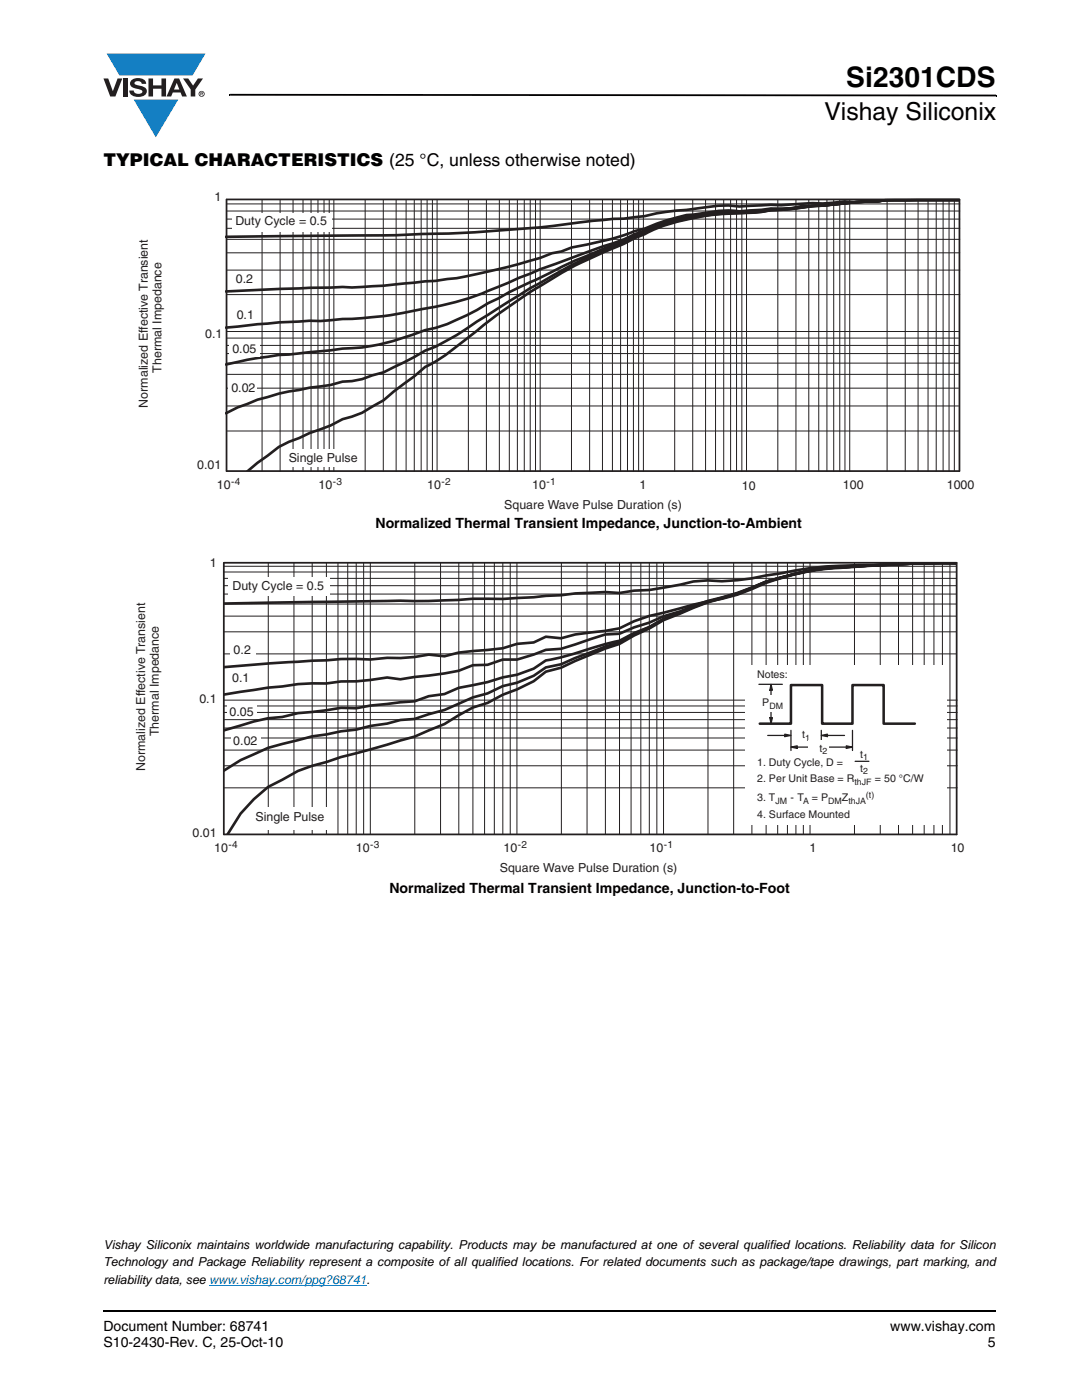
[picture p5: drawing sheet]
<svg xmlns="http://www.w3.org/2000/svg" width="216mm" height="279mm" viewBox="0 0 216 279" stroke-linecap="round" stroke-linejoin="round" font-family="sans-serif">
<path d="M20.5 261.5h.1v.4h-.1z" fill="#000"/>
<path d="M20.6 261.7h178.2" fill="none" stroke="#000" stroke-width=".36"/>
<path d="M20.6 10.7h20.4v16.7h-20.4z" fill="#fff"/>
<g fill="#147fc3">
<path d="M21.3 10.7h19.7l-2.6 4.4h-1.1h-13.5z"/>
<path d="M26.7 19.9h8.9l-4.5 7.5z"/>
</g>
<g fill="#231f20">
<path d="M20.6 15.7h1l.9 2.5 1-2.5h.9l-1.4 3.6h-1z"/>
<path d="M24.6 15.7h.9v3.6h-.9z"/>
<path d="M26.3 16a2.1 2.1 0 0 1 2.8 .3l.1 .4h-.9a.79 .79 0 0 0-.7-.5 .79 .79 0 0 0-.8 .4l.3 .3 1 .2a1.08 1.08 0 0 1 1.2 1.1 1.08 1.08 0 0 1-1.1 1.1 1.73 1.73 0 0 1-2.4-1.2h.9a.96 .96 0 0 0 .8 .6 .96 .96 0 0 0 .9-.4 1.31 1.31 0 0 0-1.2-.6 1.03 1.03 0 0 1-1.1-.6 1.03 1.03 0 0 1 .2-1.1z"/>
<path d="M29.6 15.7h.9v1.3h1.7v-1.3h.9v3.6h-.9v-1.6h-1.7v1.6h-.9z"/>
<path d="M36.5 15.7h1.1l.9 1.4 1-1.4h1l-1.5 2.2v1.4h-.9v-1.4z"/>
<path d="M35.3 16.5l.5 1.4h-1.1zM34.8 15.7l-1.6 3.6h1l.3-.8h1.5l.3 .8h1l-1.6-3.6z"/>
<path d="M39.8 18.7a.46 .46 0 0 1 .9 0 .46 .46 0 0 1-.9 0zM39.6 18.7a.6 .6 0 0 0 1.2 0 .6 .6 0 0 0-1.2 0z"/>
<path d="M40.1 18.5h.2v.2h-.2zM40 18.4v.7h.1v-.3l.4 .3-.2-.3 .2-.2-.1-.2z"/>
</g>
<path d="M45.7 18.7h.2v.4h-.2zM45.9 18.7l152.9 .2v.3l-152.9-.1zM198.8 18.9h.1v.3h-.1z" fill="#000"/>
<path d="M41.7 256.5h31.4" fill="none" stroke="#007ec4" stroke-width=".2"/>
<path d="M27.4 38h167v64.1h-167z" fill="#fff"/>
<path d="M191.4 39.9h-14.7l-2 .3-4.3 .1-2-.1-4.2 .4-2.1-.1-6.3 .5-2-.1-6.3 .3a25.3 25.3 0 0 0-8.3 .4l-2.2 .3a41.7 41.7 0 0 0-8.4 1.2l-4.1 .5a154.8 154.8 0 0 0-14.6 1.5 451.6 451.6 0 0 1-40.8 1.9l-24 .3M191.4 39.9h-8.4a57.7 57.7 0 0 0-8.3 .3l-4.9 .2a78.5 78.5 0 0 1-9.7 .7l-2.2 .5h-4.1l-6.3 .6a26.1 26.1 0 0 0-8.3 .5 18.4 18.4 0 0 0-6.3 1.3l-4.3 1.6-2 .5a60.7 60.7 0 0 1-12.5 3.3l-2.1 .8-1.9 .3-2.3 1a166.9 166.9 0 0 1-16.7 4l-8.4 .9a167.4 167.4 0 0 1-18.8 1l-18.8 .8M191.4 39.9h-14.7l-2 .3-3.1 .1-9.5 .8a38.4 38.4 0 0 1-8.3 .6 19.7 19.7 0 0 1-6.2 .6 53.8 53.8 0 0 0-16.6 2.5l-2.4 1.2-2 .7a45 45 0 0 1-7.4 2.9 418.2 418.2 0 0 0-23.8 9.3 88.3 88.3 0 0 1-14.7 3.5 65.5 65.5 0 0 1-12.3 1.3l-4.5 .4-2.1-.1-6.2 .3-10.5 1.1M191.4 39.9h-14.7l-2 .3-4.2 .2-13.5 1.3-3.2 .2a82 82 0 0 1-10.5 .7 55 55 0 0 0-12.3 2.6l-10.7 4.5a144.1 144.1 0 0 0-13.6 6.2l-5.2 2.5-2.1 1.2-2 .9a44.2 44.2 0 0 1-10.5 5l-2.1 .4-1 .4a44.9 44.9 0 0 1-15.4 3.3l-6.6 .7a115.4 115.4 0 0 0-16.7 2.4M191.4 39.9h-8.4a57.4 57.4 0 0 0-8.3 .3l-3.4 .1-9.2 .8a52.8 52.8 0 0 1-8.3 .8 78.9 78.9 0 0 1-10.5 .8l-1 .1a50.9 50.9 0 0 0-11.3 2.6l-6.5 3a85.3 85.3 0 0 0-13.9 6.4 298.6 298.6 0 0 0-19.5 12.1l-4.2 2.3-2.1 .8-2.1 1.2-6.2 3.1-2.2 .6-2 .8-2.1 .4-1.8 .1-2.4 .6-4.2 .6-6.2 1.2-4.2 1.2-3.9 1.5-2.4 1.2M191.4 39.9h-12.6a351.8 351.8 0 0 0-23 2l-2 .1-1.9 .3-2.3 .2a52.1 52.1 0 0 0-19.2 3.3l-5.9 2.9a109.2 109.2 0 0 0-23.7 13l-2.8 2-4.6 3.7a44.6 44.6 0 0 1-8.6 5.8l-2.1 1.9-4.1 3-2.1 1.8-4.2 2.5-3.9 1.3-2.4 1.2-4.2 1.5-6.2 2.8-4.2 3.2-1.9 1.6" fill="none" stroke="#231f20" stroke-width=".53"/>
<g fill="none" stroke="#231f20" stroke-width=".2">
<path d="M52.3 39.9v54.2M55.9 39.9v54.2M58.5 39.9v54.2M60.5 39.9v54.2M62.1 39.9v54.2M63.4 39.9v54.2M64.7 39.9v54.2M65.7 39.9v54.2M66.6 39.9v54.2M72.9 39.9v54.2M76.5 39.9v54.2M79 39.9v54.2"/>
<path d="M81 39.9v54.2M82.7 39.9v54.2M84 39.9v54.2M85.2 39.9v54.2M86.3 39.9v54.2M87.2 39.9v54.2M93.5 39.9v54.2M97.1 39.9v54.2M99.6 39.9v54.2M101.6 39.9v54.2M103.2 39.9v54.2M104.6 39.9v54.2"/>
<path d="M105.8 39.9v54.2M106.9 39.9v54.2M107.8 39.9v54.2M114 39.9v54.2M117.7 39.9v54.2M120.2 39.9v54.2M122.2 39.9v54.2M123.8 39.9v54.2M125.2 39.9v54.2M126.4 39.9v54.2M127.4 39.9v54.2M128.4 39.9v54.2"/>
<path d="M134.6 39.9v54.2M138.2 39.9v54.2M140.8 39.9v54.2M142.8 39.9v54.2M144.4 39.9v54.2M145.8 39.9v54.2M147 39.9v54.2M148 39.9v54.2M149 39.9v54.2M155.2 39.9v54.2M158.8 39.9v54.2M161.4 39.9v54.2"/>
<path d="M163.4 39.9v54.2M165 39.9v54.2M166.4 39.9v54.2M167.6 39.9v54.2M168.6 39.9v54.2M169.6 39.9v54.2M177 39.8v54.2M180.6 39.8v54.2M183.2 39.8v54.2M185.2 39.8v54.2M186.8 39.8v54.2M188.2 39.8v54.2"/>
<path d="M189.4 39.8v54.2M190.4 39.8v54.2M45.3 43.7h146.2M45.3 42.1h146.2M45.3 45.6h146.2M45.3 58.8h146.2M45.3 53.9h146.2M45.3 50.5h146.2M45.3 47.8h146.2M45.3 40.7h146.2M45.3 66.2h146M45.3 77.5h146"/>
<path d="M45.3 74.7h146M45.3 72.5h146M45.3 70.6h146M45.3 68.9h146M45.3 67.5h146M45.3 86h146M45.3 81h146"/>
</g>
<g fill="#fff">
<path d="M46.4 42.5h19.9v3.7h-19.9z"/>
<path d="M57 89.7h15.1v3.5h-15.1z"/>
<path d="M45.6 75.7h5.6v3h-5.6z"/>
<path d="M45.7 67.9h6.1v3.3h-6.1z"/>
</g>
<path d="M45.2 39.8v54.2M45.2 39.8h146.2M191.4 39.8v54.2M45.2 94h146.2" fill="none" stroke="#231f20" stroke-width=".35"/>
<path d="M26.8 111.1h165.6v63.5h-165.6z" fill="#fff"/>
<path d="M190.9 112.4h-5.9l-10.2 .3a139.2 139.2 0 0 0-13.1 .7l-8.9 1.5a37.3 37.3 0 0 1-11.6 .9l-2.8 .2-2.7 .7-6.1 1-3.1 .2-2.9 .4-2.8-.1-6 .2-2.8 .4-5.5 .4a97.7 97.7 0 0 1-12.1 .3l-8.8 .4h-5.7l-35.2 .6M190.9 112.4a272.2 272.2 0 0 0-28.3 1.4 50.3 50.3 0 0 0-12.6 3.8l-2.8 1.1-3.2 .8a96.5 96.5 0 0 0-11.6 2.8l-2.8 .6-3.1 1.1-2.9 1.4-2.8 .5-6 .7-2.8 .8-3.1-.3-2.4 1.1-3.3 .3-2.9 .9-8.8 .8-2.8 .8-3.1-.4-2.9 .5-2.8 .2h-2.6l-3.4 .3-2.8-.1a434.6 434.6 0 0 0-26.4 1.6M190.9 112.4a316.3 316.3 0 0 0-27.1 1.1 81.5 81.5 0 0 0-11 2.6 55.4 55.4 0 0 1-11.6 3.8l-5.5 2.1-3.3 1-2.8 1.3-3.1 .9-2.9 1.3-2.8 .1-8.8 2.9-3.1 .2-2.4 .9-3.3 1h-2.9l-3 1.1-2.9 .1-2.9 1.1-2.8 .5-8.8 1.2-2.6-.4-6.2 .8h-3l-3 .4-5.7 .1-5.9 .7-8.8 1.4M190.9 112.4a282.3 282.3 0 0 0-28.3 1.3 63.8 63.8 0 0 0-15.4 4.8 55.2 55.2 0 0 0-11.5 3.8l-3.3 1.2-2.8 1.6-3.1 1.2-2.9 1.6-4.9 1.3a66.6 66.6 0 0 1-9.8 2.6l-2.4 1.6-3.3 1.3-2.9 .5-3 .9-5.8 1.2-2.8 1.2-3.1 .4-2.9 1.1-8.8 .8-2.8 .5h-3l-3 .4-5.7 .6-3.1 .8-2.8 .2-2.9 .7-5.9 1.8M190.9 112.4a284.7 284.7 0 0 0-28.3 1.3l-2.5 .5a62.4 62.4 0 0 0-12.9 4.2l-6 1.7-2.8 1-6 2.4-2.8 1.7-3.1 1.3-2.9 1.7-2.8 .8-6 2.3-2.8 1.3-3.1 .6-2.4 1.7-3.3 1.4-2.9 .6-3 1.5-2.9 .8-5.7 2.5-6 1.8-2.8 .2-2.6 .7-3.4 .5-2.8 .7-3 .3-3 .7-2.8 .4-6 1.5-2.8 .8-5.5 2.4-3.3 2.1M190.9 112.4a280.9 280.9 0 0 0-28.3 1.3 63.6 63.6 0 0 0-15.4 4.8l-6 1.7-8.8 3.6-2.8 1.6-3.1 1.4-2.9 1.7a102.1 102.1 0 0 0-11.6 4.8l-3.1 .7-2.4 2-3.3 1.6-2.9 1.1-3 1.6-2.9 .9-5.7 3.3-6 2.5-8.8 2.6-5.8 1.5-3 1-2.8 .7-2.9 1.1-5.9 3.2-2.9 2.4-2.6 2.9-2.6 4.2" fill="none" stroke="#231f20" stroke-width=".53"/>
<g fill="none" stroke="#231f20" stroke-width=".2">
<path d="M44.6 116.9h146.2M44.6 115.4h146.2M44.6 118.6h146.2M44.6 114.2h146.2M44.6 113h146.2M53.5 112.3v54.2M58.7 112.3v54.2M62.3 112.3v54.2M65.1 112.3v54.2M67.4 112.3v54.2M69.4 112.3v54.2M71.1 112.3v54.2"/>
<path d="M72.6 112.3v54.2M73.9 112.3v54.2M82.8 112.3v54.2M87.9 112.3v54.2M91.5 112.3v54.2M94.4 112.3v54.2M96.7 112.3v54.2M98.6 112.3v54.2M100.3 112.3v54.2M101.8 112.3v54.2M103.1 112.3v54.2M112 112.3v54.2"/>
<path d="M117.1 112.3v54.2M120.8 112.3v54.2M123.6 112.3v54.2M125.9 112.3v54.2M127.9 112.3v54.2M129.6 112.3v54.2M131.1 112.3v54.2M132.4 112.3v54.2M141.3 112.3v54.2M146.4 112.3v54.2M150 112.3v54.2M152.9 112.3v54.2"/>
<path d="M155.2 112.3v54.2M157.1 112.3v54.2M158.8 112.3v54.2M160.3 112.3v54.2M161.6 112.3v54.2M170.5 112.3v54.2M175.6 112.3v54.2M179.3 112.3v54.2M182.1 112.3v54.2M184.4 112.3v54.2M186.4 112.3v54.2M188 112.3v54.2"/>
<path d="M189.6 112.3v54.2M44.6 130.5h146.2M44.6 126.1h146.2M44.6 123h146.2M44.6 120.5h146.2M44.8 139.7h146.2M44.8 157.2h146.2M44.8 152.8h146.2M44.8 149.7h146.2M44.8 147.3h146.2M44.8 145.3h146.2M44.8 143.6h146.2"/>
<path d="M44.8 142.2h146.2M44.8 140.9h146.2"/>
</g>
<g fill="#fff">
<path d="M46 127.9h5.1v3.6h-5.1z"/>
<path d="M45.6 115.3h20.3v3.7h-20.3z"/>
<path d="M50.4 161h15.1v4.5h-15.1z"/>
<path d="M46.1 146.7h5.9v2.6h-5.9z"/>
<path d="M45.3 140.3h5.9v3.1h-5.9z"/>
</g>
<path d="M44.7 112.3v54.2M44.7 112.3h146.2M190.9 112.3v54.2h-146.2" fill="none" stroke="#231f20" stroke-width=".35"/>
<path d="M148.7 132.7h40.1v31.8h-40.1z" fill="#fff"/>
<path d="M151.4 136.6h4.7M157.8 145.8v4M163.9 145.8v2M170.1 145.8v4" fill="none" stroke="#231f20" stroke-width=".25"/>
<path d="M157.8 149.1l1.3-.3v.6z" fill="#231f20"/>
<path d="M157.8 149.1l1.3-.3v.6zM158.7 149.1h3.8" fill="none" stroke="#231f20" stroke-width=".25"/>
<path d="M168.9 148.8l1.2 .3-1.2 .3z" fill="#231f20"/>
<path d="M165.5 149.1h3.7M168.9 148.8l1.2 .3-1.2 .3z" fill="none" stroke="#231f20" stroke-width=".25"/>
<path d="M156.6 146.5l1.2 .3-1.2 .2z" fill="#231f20"/>
<path d="M153.2 146.8h3.8M156.6 146.5l1.2 .3-1.2 .2z" fill="none" stroke="#231f20" stroke-width=".25"/>
<path d="M163.9 146.8l1.2-.3v.5z" fill="#231f20"/>
<path d="M163.9 146.8l1.2-.3v.5zM164.8 146.8h3.7" fill="none" stroke="#231f20" stroke-width=".25"/>
<g fill="#fff">
<path d="M158.4 145.1h4v2.6h-4z"/>
<path d="M161.4 147.7h4v2.6h-4z"/>
</g>
<path d="M153.6 143.2h.5l-.3 1.2z" fill="#231f20"/>
<path d="M153.8 139.9v3.7M153.6 143.2h.5l-.3 1.2z" fill="none" stroke="#231f20" stroke-width=".25"/>
<path d="M153.8 136.6l.3 1.2h-.5z" fill="#231f20"/>
<path d="M153.8 136.6l.3 1.2h-.5zM153.8 137.4v3.7" fill="none" stroke="#231f20" stroke-width=".25"/>
<path d="M151.5 138.7h5.5v3.4h-5.5z" fill="#fff"/>
<path d="M151.6 144.4h6.2v-7.7h6.2v7.7h6.1v-7.7h6.2v7.7h6.2" fill="none" stroke="#231f20" stroke-width=".51"/>
<path d="M170.6 151.9h2.8" fill="none" stroke="#231f20" stroke-width=".25"/>
<text font-size="5.6" x="168.9" y="17.4">Si2301CDS</text>
<text font-size="4.9" x="164.5" y="24">Vishay Siliconix</text>
<text font-size="3.5" x="20.6" y="33">TYPICAL CHARACTERISTICS (25 °C, unless otherwise noted)</text>
<g font-size="2.8">
<text x="74.9" y="105.4">Normalized Thermal Transient Impedance, Junction-to-Ambient</text>
<text x="77.7" y="178.1">Normalized Thermal Transient Impedance, Junction-to-Foot</text>
<text x="20.6" y="265.6">Document Number: 68741</text>
<text x="20.6" y="268.8">S10-2430-Rev. C, 25-Oct-10</text>
<text x="177.7" y="265.6">www.vishay.com</text>
<text x="197.1" y="268.8">5</text>
</g>
<g font-size="2.5" fill="#231f20">
<text x="42.8" y="40.1">1</text>
<text x="47" y="45">Duty Cycle = 0.5</text>
<text x="47" y="56.5">0.2</text>
<text x="47.2" y="63.6">0.1</text>
<text x="40.9" y="67.4">0.1</text>
<text x="46.4" y="70.4">0.05</text>
<text x="32.2" y="74.4" transform="rotate(-90 32.2 74.4)">Thermal Impedance</text>
<text x="29.5" y="81.3" transform="rotate(-90 29.5 81.3)">Normalized Effective Transient</text>
<text x="46.2" y="78.2">0.02</text>
<text x="39.3" y="93.6">0.01</text>
<text x="57.6" y="92.3">Single P</text>
<text x="66.8" y="92.3">ulse</text>
<text x="43.3" y="97.5">10</text>
<text x="63.6" y="97.5">10</text>
<text x="85.2" y="97.5">10</text>
<text x="100.6" y="101.6">Square Wave Pulse Duration (s)</text>
<text x="106.2" y="97.5">10</text>
<text x="127.6" y="97.5">1</text>
<text x="148.1" y="97.7">10</text>
<text x="168.2" y="97.5">100</text>
<text x="188.9" y="97.5">1000</text>
<text x="41.9" y="113.2">1</text>
<text x="46.4" y="117.8">Duty Cycle = 0.5</text>
<text x="46.6" y="130.4">0.2</text>
<text x="46.3" y="136.1">0.1</text>
<text x="39.8" y="140.4">0.1</text>
<text x="45.8" y="142.9">0.05</text>
<text x="31.7" y="146.9" transform="rotate(-90 31.7 146.9)">Thermal Impedance</text>
<text x="46.6" y="148.7">0.02</text>
<text x="29" y="153.8" transform="rotate(-90 29 153.8)">Normalized Effective Transient</text>
<text x="38.4" y="167">0.01</text>
<text x="51" y="163.9">Single Pulse</text>
<text x="42.7" y="170.1">10</text>
<text x="71" y="170.1">10</text>
<text x="100.5" y="170.1">10</text>
<text x="129.6" y="170.1">10</text>
<text x="161.5" y="170.1">1</text>
<text x="189.7" y="170.1">10</text>
<text x="99.7" y="174.1">Square Wave Pulse Duration (s)</text>
</g>
<g font-size="2.5">
<text x="20.6" y="249.2">Vishay Siliconix maintains worldwide manufacturing capability. Products may be manufactured at one of several qualified locations. Reliability data for Silicon</text>
<text x="20.6" y="252.7">Technology and Package Reliability represent a composite of all qualified locations. For related documents such as package/tape drawings, part marking, and</text>
<text x="20.6" y="256.2">reliability data, see www.vishay.com/ppg?68741.</text>
</g>
<g font-size="2.1" fill="#231f20">
<text x="151.1" y="135.3">Notes:</text>
<text x="152.1" y="141">P</text>
<text x="160" y="147.3">t</text>
<text x="151.1" y="152.9">1. Duty Cycle, D =</text>
<text x="163.5" y="150">t</text>
<text x="171.6" y="151.2">t</text>
<text x="171.6" y="154">t</text>
<text x="151.1" y="159.9">3. T</text>
<text x="151.1" y="156.2">2. Per Unit Base = R</text>
<text x="157.7" y="159.9">- T</text>
<text x="162" y="159.9">= P</text>
<text x="168" y="159.9">Z</text>
<text x="174.6" y="156.2">= 50 °C/</text>
<text x="182.3" y="156.2">W</text>
<text x="151.1" y="163.2">4. Surface Mounted</text>
</g>
<g font-size="2" fill="#231f20">
<text x="46.1" y="96.8">-4</text>
<text x="66.4" y="96.8">-3</text>
<text x="88.1" y="96.8">-2</text>
<text x="109" y="96.8">-1</text>
<text x="45.6" y="169.3">-4</text>
<text x="73.9" y="169.3">-3</text>
<text x="103.3" y="169.3">-2</text>
<text x="132.4" y="169.3">-1</text>
</g>
<g font-size="1.8" fill="#231f20">
<text x="153.5" y="141.5">DM</text>
<text x="160.6" y="147.8">1</text>
<text x="164.1" y="150.5">2</text>
<text x="172.2" y="151.7">1</text>
<text x="172.2" y="154.5">2</text>
<text x="154.7" y="160.4">JM</text>
<text x="160.3" y="160.4">A</text>
<text x="165.3" y="160.4">DM</text>
<text x="169.3" y="160.4">thJA</text>
<text x="170.5" y="156.6">thJF</text>
<text x="172.8" y="159.3">(t)</text>
</g>
</svg>
